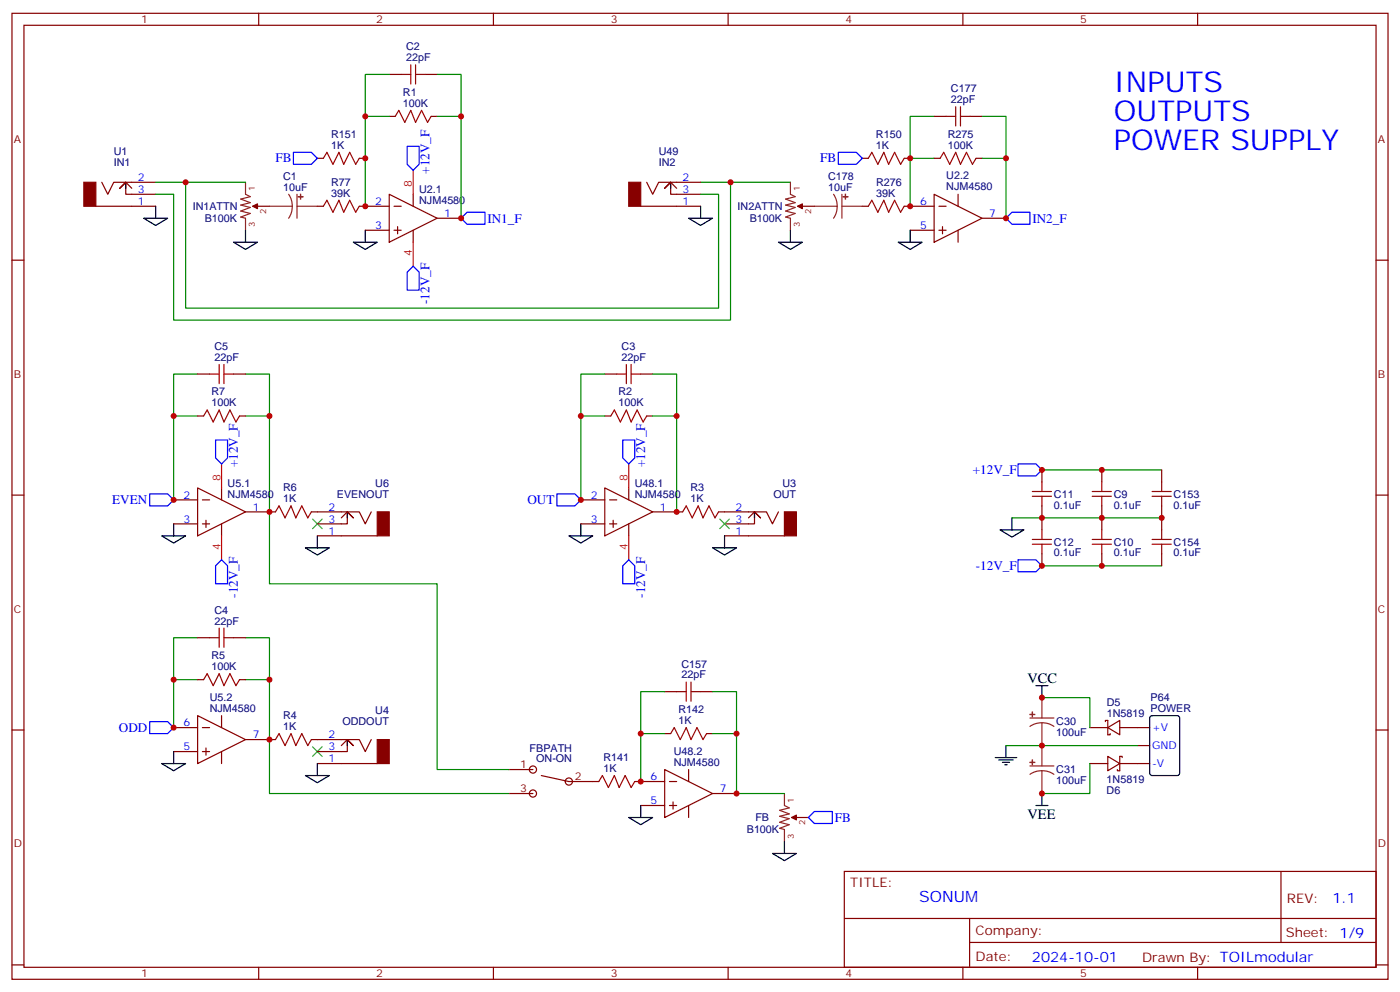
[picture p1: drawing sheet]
<svg xmlns="http://www.w3.org/2000/svg" width="412mm" height="292mm" viewBox="0 0 412 292" stroke-linecap="round" stroke-linejoin="round" font-family="sans-serif">
<g fill="none" stroke="#870000" stroke-width=".35">
<path d="M3.5 3.9h405.4v284.4h-405.4zM7.1 7.4h398.2v277.3h-398.2zM76.2 3.9v3.5M145.3 3.9v3.5M214.5 3.9v3.5M283.6 3.9v3.5M352.8 3.9v3.5M114.7 34.3h1.7M114.7 21.9h3.5M125.2 21.9h3.6M127 34.3h1.8M275.2 34.3h3.5"/>
<path d="M285.8 34.3h3.5M30 53.7l1.7 3.5 1.8-3.5h12.4M38.8 55.4l-1.8-1.7-1.7 1.7 1.7-1.7v3.5h8.9M93.5 46.6h1.7M105.8 46.6h1.8M114.7 57.2l14.1 7-14.1 7.1zM121.7 57.2v3.5M190.5 53.7l1.8 3.5 1.7-3.5h12.4M199.3 55.4l-1.7-1.7-1.8 1.7 1.8-1.7v3.5h8.8M254 46.6h1.8M266.3 46.6h1.8M275.2 57.2l14.1 7-14.1 7.1z"/>
<path d="M275.2 46.6h1.7M282.2 57.2v3.5M287.5 46.6h1.8M3.5 76.6h3.6M28.2 60.7h17.7M75.8 60.7h3.6M93.5 60.7h1.7M105.8 60.7h8.9M107.6 67.8h7.1M116.1 60.7h2.1M116.1 67.8h2.1M117.1 66.7v2.1"/>
<path d="M121.7 67.8v3.5M128.8 64.2h7M188.7 60.7h17.7M236.4 60.7h3.5M254 60.7h1.8M266.3 60.7h8.9M268.1 67.8h7.1M276.6 60.7h2.1M276.6 67.8h2.1M277.6 66.7v2.1M282.2 67.8v3.5M289.3 64.2h7"/>
<path d="M405.3 76.6h3.6M58.2 110.1h3.5M68.8 110.1h3.5M178.2 110.1h3.5M188.7 110.1h3.6M58.2 122.4h1.8M70.6 122.4h1.7M178.2 122.4h1.7M190.5 122.4h1.8M306.9 138.3v3.6M324.6 138.3v3.6M342.2 138.3v3.6"/>
<path d="M3.5 145.7h3.6M51.2 154.2h7M51.2 147.1h7M58.2 143.6l14.1 7.1-14.1 7zM59.6 154.2h2.1M59.6 147.1h2.1M60.7 153.1v2.2M65.3 143.6v3.5M65.3 154.2v3.5M72.3 150.7h8.8M91.7 150.7h14.1l1.8 3.5 1.8-3.5M93.5 157.7h17.6"/>
<path d="M100.5 152.4l1.8-1.7 1.8 1.7-1.8-1.7v3.5h-8.8M171.1 154.2h7.1M171.1 147.1h7.1M178.2 143.6l14.1 7.1-14.1 7zM179.6 154.2h2.1M179.6 147.1h2.1M180.6 153.1v2.2M185.2 143.6v3.5M185.2 154.2v3.5M192.3 150.7h8.8M211.7 150.7h14.1l1.7 3.5 1.8-3.5M213.4 157.7h17.7"/>
<path d="M220.5 152.4l1.7-1.7 1.8 1.7-1.8-1.7v3.5h-8.8M306.9 148.9v7.1M324.6 148.9v7.1M342.2 148.9v7.1M405.3 145.7h3.6M306.9 163v3.5M324.6 163v3.5M342.2 163v3.5M58.2 187.7h3.5M68.8 187.7h3.5M3.5 214.9h3.6M51.2 214.2h7"/>
<path d="M58.2 210.6l14.1 7.1-14.1 7.1zM58.2 200.1h1.8M59.6 214.2h2.1M65.3 210.6v3.6M70.6 200.1h1.7M72.3 217.7h8.8M91.7 217.7h14.1l1.8 3.5 1.8-3.5M100.5 219.5l1.8-1.8 1.8 1.8-1.8-1.8v3.5h-8.8M195.8 215.9h1.8M195.8 203.6h3.5M206.4 203.6h3.5M208.1 215.9h1.8"/>
<path d="M321 214.2h5.3M325.6 212.4v-.3h.7v4.2h.7v-.4M326.3 214.2l3.5-2.1v4.2zM329.8 214.2h8.9M335.1 219.5h3.6M405.3 214.9h3.6M51.2 221.2h7M59.6 221.2h2.1M60.7 220.2v2.1M65.3 221.2v3.6M93.5 224.8h17.6M149.9 233.6h7.1"/>
<path d="M149.9 226.5h7.1M159.5 228.3l8.1 1.7h8.8M187 230h8.8M188.7 237.1h7.1M195.8 226.5l14.1 7.1-14.1 7zM197.2 230h2.1M197.2 237.1h2.1M198.3 236v2.2M202.8 226.5v3.5M202.8 237.1v3.5M209.9 233.6h7.1M321 224.8h5.3"/>
<path d="M326.3 222.6l3.5 2.2-3.5 2.1zM329.8 224.8h8.9M330.6 223v-.4h-.8v4.3h-.7v-.4M234.6 240.6h3.5M248.7 256.5h156.6v28.2h-156.6zM377.3 256.5v20.9M248.7 270.4h156.5M285.6 277.4h119.6M285.6 270.4v14.1M3.5 284h3.6M76.2 284.7v3.6M145.3 284.7v3.6"/>
<path d="M214.5 284.7v3.6M283.6 284.7v3.6M352.8 284.7v3.6M405.3 284h3.6"/>
<circle cx="157" cy="226.5" r="1.06"/>
<circle cx="157" cy="233.6" r="1.06"/>
<circle cx="167.6" cy="230" r="1.06"/>
</g>
<g fill="#870000" stroke="#870000" stroke-width=".35">
<path d="M24.7 53.7h3.5v7h-3.5z"/>
<path d="M74.4 60.7l1.4-.7v1.4z"/>
<path d="M231.1 150.7h3.5v7h-3.5z"/>
<path d="M111.1 217.7h3.6v7.1h-3.6z"/>
<path d="M111.1 150.7h3.6v7h-3.6z"/>
<path d="M234.9 60.7l1.5-.7v1.4z"/>
<path d="M185.2 53.7h3.5v7h-3.5z"/>
<path d="M233.2 240.6l1.4-.7v1.4z"/>
</g>
<g fill="none" stroke="#000" stroke-width=".35">
<path d="M37 53.7v1.7M197.6 53.7v1.7M42.3 64.2h7.1l-3.5 2.2zM45.9 60.7v3.5M68.8 71.3h7l-3.5 2.1zM72.3 67.8v3.5M104.1 71.3h7l-3.5 2.1zM107.6 67.8v3.5M202.8 64.2h7.1l-3.5 2.2zM206.4 60.7v3.5M229.3 71.3h7.1l-3.6 2.1zM232.8 67.8v3.5"/>
<path d="M264.6 71.3h7l-3.5 2.1zM268.1 67.8v3.5M47.6 157.7h7.1l-3.5 2.1zM51.2 154.2v3.5M93.5 157.7v3.6M102.3 150.7v1.7M167.6 157.7h7l-3.5 2.1zM171.1 154.2v3.5M213.4 157.7v3.6M222.2 150.7v1.7M294.6 156h7l-3.5 2.1zM298.1 152.4v3.6"/>
<path d="M90 161.3h7l-3.5 2.1zM209.9 161.3h7.1l-3.6 2.1zM102.3 217.7v1.8M296.3 219.5v3.5M305.2 201.8h3.5M306.9 201.8v3.6M338.9 210.9l.5-.3h7.4l.6 .5 .1 16.5-.5 .6-7.6 .1-.7-.5v-16.5zM47.6 224.8h7.1l-3.5 2.1zM51.2 221.2v3.6M90 228.3h7l-3.5 2.1zM93.5 224.8v3.5M188.7 237.1v3.5"/>
<path d="M293.2 223h6.3M294.2 223.7h4.2M295.3 224.4h2.1M296 225.1h.7M305.2 237.1h3.5M306.9 233.6v3.5M185.2 240.6h7.1l-3.6 2.1zM227.5 251.2h7.1l-3.5 2.1zM231.1 247.7v3.5"/>
</g>
<g fill="none" stroke="#8c2424" stroke-width=".35">
<path d="M72.3 53.7v3.5l1.4 .7-2.8 .7 2.8 1.1-2.8 .7 2.8 .7-2.8 1 2.8 .7-2.8 1.1 1.4 .3v3.6M85 57.2l.8 1.7 .3 1.8M87.5 57.2v7M232.8 53.7v3.5l1.4 .7-2.8 .7 2.8 1.1-2.8 .7 2.8 .7-2.8 1 2.8 .7-2.8 1.1 1.4 .3v3.6M245.5 57.2l.9 1.7 .2 1.8M248 57.2v7M74.4 60.7h1.4M79.4 60.7h6.7M86.1 60.7l-.3 1.9-.8 1.6M87.5 60.7h6M234.9 60.7h1.5M239.9 60.7h6.7"/>
<path d="M246.6 60.7l-.2 1.9-.9 1.6M248 60.7h6M303.4 211.3h7M306.9 212.8l1.9 .2 1.6 .8M306.9 212.8l-1.8 .2-1.7 .8M306.9 205.4v5.9M306.9 212.8v12.7M231.1 233.6v3.5l1.4 .7-2.8 .7 2.8 1.1-2.8 .7 2.8 .7-2.8 1 2.8 .7-2.8 1.1 1.4 .4v3.5M303.4 225.5h7M306.9 226.9l1.9 .2 1.6 .8M306.9 226.9l-1.8 .2-1.7 .8M306.9 226.9v6.7"/>
<path d="M233.2 240.6h1.4"/>
</g>
<g fill="none" stroke="#008700" stroke-width=".35">
<path d="M114.7 34.3h-7.1v26.4M114.7 21.9h-7.1v12.4M128.8 34.3h7v29.9M128.8 21.9h7v12.4M275.2 34.3h-7.1v12.3M289.3 34.3h7v12.3M45.9 53.7h26.4M54.7 53.7v37h157v-33.5h-5.3M206.4 53.7h26.4M215.2 53.7v40.5h-164v-37h-5.3M275.2 46.6h-7.1v14.1M289.3 46.6h7v17.6"/>
<path d="M58.2 110.1h-7v37M72.3 110.1h7.1v61.7h49.4v54.7h21.1M178.2 110.1h-7.1v37M192.3 110.1h7v40.6M51.2 122.4h7M72.3 122.4h7.1M171.1 122.4h7.1M192.3 122.4h7M306.9 138.3h35.3M298.1 152.4h44.1M306.9 166.5h35.3M58.2 187.7h-7v26.5"/>
<path d="M72.3 187.7h7.1v45.9h70.5M51.2 200.1h7M72.3 200.1h7.1M188.7 215.9h7.1M195.8 203.6h-7.1v26.4M209.9 203.6h7.1v30h14.1M209.9 215.9h7.1M296.3 219.5h38.8M306.9 205.4h14.1v8.8M321 224.8v8.8h-14.1"/>
</g>
<g fill="#8c2424" stroke="#8c2424" stroke-width=".35">
<path d="M88.5 57.2v1.4z"/>
<path d="M87.8 57.9h1.5z"/>
<path d="M303.4 224.4h1.4z"/>
<path d="M304.1 223.7v1.4z"/>
<path d="M303.4 210.3h1.4z"/>
<path d="M304.1 209.6v1.4z"/>
<path d="M249 57.2l.1 1.4z"/>
<path d="M248.4 57.9h1.4z"/>
</g>
<g fill="none" stroke="#a10000" stroke-width=".35">
<path d="M121 19.1v5.6M122.4 19.1v5.6M116.4 34.3l1.1-1.8 1.7 3.5 1.8-3.5 1.4 3.5 1.8-3.5 1.7 3.5 1.1-1.7M118.2 21.9h2.8M122.4 21.9h2.8M278.7 34.3h2.8M281.5 31.4v5.7M282.9 31.4v5.7M282.9 34.3h2.9M95.2 46.6l1.1-1.8 1.8 3.6 1.7-3.6 1.4 3.6 1.8-3.6 1.8 3.6 1-1.8M255.8 46.6l1-1.8 1.8 3.6 1.7-3.6 1.5 3.6 1.7-3.6 1.8 3.6 1-1.8M276.9 46.6l1.1-1.8 1.8 3.6 1.7-3.6 1.4 3.6 1.8-3.6 1.8 3.6 1-1.8"/>
<path d="M95.2 60.7l1.1-1.8 1.8 3.6 1.7-3.6 1.4 3.6 1.8-3.6 1.8 3.6 1-1.8M255.8 60.7l1-1.8 1.8 3.6 1.7-3.6 1.5 3.6 1.7-3.6 1.8 3.6 1-1.8M61.7 110.1h2.9M64.6 107.3v5.6M66 110.1h2.8M66 107.3v5.6M181.7 110.1h2.8M184.5 107.3v5.6M185.9 107.3v5.6M185.9 110.1h2.8M60 122.4l1-1.7 1.8 3.5 1.8-3.5 1.4 3.5 1.7-3.5 1.8 3.5 1.1-1.8M179.9 122.4l1.1-1.7 1.7 3.5 1.8-3.5 1.4 3.5 1.8-3.5 1.7 3.5 1.1-1.8"/>
<path d="M81.1 150.7l1.1-1.8 1.8 3.5 1.7-3.5 1.4 3.5 1.8-3.5 1.8 3.5 1-1.7M201.1 150.7l1-1.8 1.8 3.5 1.8-3.5 1.4 3.5 1.7-3.5 1.8 3.5 1.1-1.7M304.1 158.8h5.6M304.1 144.7h5.6M304.1 146.1h5.6M306.9 141.9v2.8M306.9 146.1v2.8M306.9 156v2.8M321.7 158.8h5.7M321.7 144.7h5.7M321.7 146.1h5.7M324.6 141.9v2.8"/>
<path d="M324.6 146.1v2.8M324.6 156v2.8M339.4 158.8h5.6M339.4 144.7h5.6M339.4 146.1h5.6M342.2 141.9v2.8M342.2 146.1v2.8M342.2 156v2.8M304.1 160.2h5.6M306.9 160.2v2.8M321.7 160.2h5.7M324.6 160.2v2.8"/>
<path d="M339.4 160.2h5.6M342.2 160.2v2.8M61.7 187.7h2.9M64.6 184.9v5.6M66 184.9v5.6M66 187.7h2.8M60 200.1l1-1.8 1.8 3.5 1.8-3.5 1.4 3.5 1.7-3.5 1.8 3.5 1.1-1.7M81.1 217.7l1.1-1.8 1.8 3.6 1.7-3.6 1.4 3.6 1.8-3.6 1.8 3.6 1-1.8M197.6 215.9l1-1.7 1.8 3.5 1.7-3.5 1.5 3.5 1.7-3.5 1.8 3.5 1-1.8M199.3 203.6h2.8M202.1 200.8v5.6M203.6 200.8v5.6"/>
<path d="M203.6 203.6h2.8M176.4 230l1-1.7 1.8 3.5 1.8-3.5 1.4 3.5 1.7-3.5 1.8 3.5 1.1-1.8"/>
</g>
<path d="M121.7 50.1v7.1M121.7 71.3v7.1M65.3 136.6v7M185.2 136.6v7M65.3 157.7v7.1M185.2 157.7v7.1" fill="none" stroke="#f00" stroke-width=".35"/>
<g fill="none" stroke="#00f" stroke-width=".35">
<path d="M86.4 44.8h5.3l1.8 1.8-1.8 1.8h-5.3zM119.9 43.1h3.6v5.3l-1.8 1.7-1.8-1.7zM246.9 44.8h5.3l1.8 1.8-1.8 1.8h-5.3zM135.8 64.2l1.8-1.7h5.3v3.5h-5.3zM296.3 64.2l1.8-1.7h5.3v3.5h-5.3zM119.9 80.1l1.8-1.7 1.8 1.7v5.3h-3.6zM63.5 129.5h3.5v5.3l-1.7 1.8-1.8-1.8zM183.4 129.5h3.6v5.3l-1.8 1.8-1.8-1.8zM299.9 136.6h5.3l1.7 1.7-1.7 1.8h-5.3zM44.1 145.4h5.3l1.8 1.7-1.8 1.8h-5.3zM164 145.4h5.3l1.8 1.7-1.8 1.8h-5.3zM65.3 164.8l1.7 1.7v5.3h-3.5v-5.3z"/>
<path d="M185.2 164.8l1.8 1.7v5.3h-3.6v-5.3zM299.9 164.8h5.3l1.7 1.7-1.7 1.8h-5.3zM44.1 212.4h5.3l1.8 1.8-1.8 1.7h-5.3zM238.1 240.6l1.8-1.7h5.3v3.5h-5.3z"/>
</g>
<path d="M92.1 152.8l2.8 2.8M94.9 152.8l-2.8 2.8M212 152.8l2.8 2.8M214.8 152.8l-2.8 2.8M92.1 219.8l2.8 2.8M94.9 219.8l-2.8 2.8" fill="none" stroke="#3c3" stroke-width=".35"/>
<g fill="#c00">
<circle cx="107.6" cy="60.7" r=".88"/>
<circle cx="135.8" cy="64.2" r=".88"/>
<circle cx="199.3" cy="122.4" r=".88"/>
<circle cx="171.1" cy="122.4" r=".88"/>
<circle cx="79.4" cy="217.7" r=".88"/>
<circle cx="51.2" cy="214.2" r=".88"/>
<circle cx="51.2" cy="200.1" r=".88"/>
<circle cx="79.4" cy="200.1" r=".88"/>
<circle cx="51.2" cy="122.4" r=".88"/>
<circle cx="79.4" cy="122.4" r=".88"/>
<circle cx="79.4" cy="150.7" r=".88"/>
<circle cx="51.2" cy="147.1" r=".88"/>
<circle cx="306.9" cy="233.6" r=".88"/>
<circle cx="306.9" cy="205.4" r=".88"/>
<circle cx="306.9" cy="219.5" r=".88"/>
<circle cx="342.2" cy="152.4" r=".88"/>
<circle cx="306.9" cy="152.4" r=".88"/>
<circle cx="268.1" cy="46.6" r=".88"/>
<circle cx="296.3" cy="46.6" r=".88"/>
<circle cx="215.2" cy="53.7" r=".88"/>
<circle cx="54.7" cy="53.7" r=".88"/>
<circle cx="268.1" cy="60.7" r=".88"/>
<circle cx="296.3" cy="64.2" r=".88"/>
<circle cx="324.6" cy="138.3" r=".88"/>
<circle cx="324.6" cy="152.4" r=".88"/>
<circle cx="324.6" cy="166.5" r=".88"/>
<circle cx="217" cy="215.9" r=".88"/>
<circle cx="188.7" cy="215.9" r=".88"/>
<circle cx="199.3" cy="150.7" r=".88"/>
<circle cx="171.1" cy="147.1" r=".88"/>
<circle cx="217" cy="233.6" r=".88"/>
<circle cx="188.7" cy="230" r=".88"/>
<circle cx="306.9" cy="138.3" r=".88"/>
<circle cx="306.9" cy="166.5" r=".88"/>
<circle cx="107.6" cy="34.3" r=".88"/>
<circle cx="135.8" cy="34.3" r=".88"/>
<circle cx="107.6" cy="46.6" r=".88"/>
</g>
<g font-size="8.5" fill="#00f">
<text x="328.1" y="27.2">INPUTS</text>
<text x="328.1" y="35.7">OUTPUTS</text>
<text x="328.1" y="44.1">POWER SUPPLY</text>
</g>
<text font-size="4.6" fill="#00f" x="270.8" y="265.5">SONUM</text>
<g font-size="4.2">
<text x="302.7" y="201.1">VCC</text>
<text x="302.7" y="241">VEE</text>
</g>
<g font-size="4.2" fill="#00f">
<text x="392.5" y="265.8">1.1</text>
<text x="304" y="283.1">2024-10-01</text>
</g>
<g font-size="3.9" fill="#00f">
<text x="81.1" y="47.8">FB</text>
<text x="241.6" y="47.8">FB</text>
<text x="126.5" y="51.1" transform="rotate(-90 126.5 51.1)">+12V_F</text>
<text x="143.6" y="65.5">IN1_F</text>
<text x="304.1" y="65.5">IN2_F</text>
<text x="126.5" y="89.5" transform="rotate(-90 126.5 89.5)">-12V_F</text>
<text x="70.1" y="137.6" transform="rotate(-90 70.1 137.6)">+12V_F</text>
<text x="190" y="137.6" transform="rotate(-90 190 137.6)">+12V_F</text>
<text x="286.6" y="139.5">+12V_F</text>
<text x="33.1" y="148.4">EVEN</text>
<text x="155.4" y="148.4">OUT</text>
<text x="287.4" y="167.8">-12V_F</text>
<text x="70.1" y="175.9" transform="rotate(-90 70.1 175.9)">-12V_F</text>
<text x="190" y="175.9" transform="rotate(-90 190 175.9)">-12V_F</text>
<text x="35" y="215.4">ODD</text>
<text x="245.9" y="241.9">FB</text>
</g>
<g font-size="3.9" fill="#800">
<text x="250.5" y="261.1">TITLE:</text>
<text x="379.1" y="265.8">REV:</text>
<text x="287.4" y="275.3">Company:</text>
<text x="378.7" y="275.9">Sheet: 1/9</text>
<text x="287.4" y="283">Date:</text>
<text x="336.4" y="283.1">Drawn By: TOILmodular</text>
</g>
<g font-size="3.2" fill="#800">
<text x="41.6" y="6.9">1</text>
<text x="110.8" y="6.9">2</text>
<text x="179.9" y="6.9">3</text>
<text x="249.1" y="6.9">4</text>
<text x="318.2" y="6.9">5</text>
<text x="4.1" y="42">A</text>
<text x="405.9" y="42">A</text>
<text x="4.1" y="111.2">B</text>
<text x="405.9" y="111.2">B</text>
<text x="4.1" y="180.3">C</text>
<text x="405.9" y="180.3">C</text>
<text x="153.2" y="226.2">1</text>
<text x="153.2" y="233.2">3</text>
<text x="169.3" y="229.7">2</text>
<text x="4.1" y="249.4">D</text>
<text x="405.9" y="249.4">D</text>
<text x="41.6" y="287.7">1</text>
<text x="110.8" y="287.7">2</text>
<text x="179.9" y="287.7">3</text>
<text x="249.1" y="287.7">4</text>
<text x="318.2" y="287.7">5</text>
</g>
<g font-size="3.2" fill="#000080">
<text x="119.6" y="14.9">C2</text>
<text x="119.6" y="18">22pF</text>
<text x="118.7" y="28.2">R1</text>
<text x="280.1" y="27.2">C177</text>
<text x="118.7" y="31.4">100K</text>
<text x="280.1" y="30.4">22pF</text>
<text x="97.5" y="40.6">R151</text>
<text x="258" y="40.6">R150</text>
<text x="279.2" y="40.5">R275</text>
<text x="33.5" y="45.7">U1</text>
<text x="97.5" y="43.8">1K</text>
<text x="194" y="45.7">U49</text>
<text x="258" y="43.8">1K</text>
<text x="279.2" y="43.8">100K</text>
<text x="33.5" y="48.9">IN1</text>
<text x="83.4" y="53">C1</text>
<text x="194" y="48.9">IN2</text>
<text x="243.9" y="53">C178</text>
<text x="278.7" y="52.8">U2.2</text>
<text x="83.4" y="56.1">10uF</text>
<text x="97.5" y="57.9">39K</text>
<text x="97.5" y="54.6">R77</text>
<text x="123.5" y="56.9">U2.1</text>
<text x="243.9" y="56.1">10uF</text>
<text x="258" y="57.9">39K</text>
<text x="258" y="54.6">R276</text>
<text x="278.7" y="56">NJM4580</text>
<text x="56.8" y="61.8">IN1ATTN</text>
<text x="60.3" y="65.4">B100K</text>
<text x="123.5" y="60.1">NJM4580</text>
<text x="217.3" y="61.8">IN2ATTN</text>
<text x="220.8" y="65.4">B100K</text>
<text x="63.2" y="106.2">22pF</text>
<text x="63.2" y="103">C5</text>
<text x="183.1" y="106.2">22pF</text>
<text x="183.1" y="103">C3</text>
<text x="62.3" y="119.6">100K</text>
<text x="62.3" y="116.4">R7</text>
<text x="182.2" y="119.6">100K</text>
<text x="182.2" y="116.4">R2</text>
<text x="67" y="143.3">U5.1</text>
<text x="110.5" y="143.3">U6</text>
<text x="187" y="143.3">U48.1</text>
<text x="230.5" y="143.3">U3</text>
<text x="67" y="146.5">NJM4580</text>
<text x="83.4" y="147.8">1K</text>
<text x="83.4" y="144.6">R6</text>
<text x="99.3" y="146.5">EVENOUT</text>
<text x="187" y="146.5">NJM4580</text>
<text x="203.4" y="147.8">1K</text>
<text x="203.4" y="144.6">R3</text>
<text x="227.8" y="146.5">OUT</text>
<text x="310.4" y="149.7">0.1uF</text>
<text x="310.4" y="146.5">C11</text>
<text x="328.1" y="149.7">0.1uF</text>
<text x="328.1" y="146.5">C9</text>
<text x="345.7" y="149.7">0.1uF</text>
<text x="345.7" y="146.5">C153</text>
<text x="310.4" y="160.6">C12</text>
<text x="328.1" y="160.6">C10</text>
<text x="345.7" y="160.6">C154</text>
<text x="310.4" y="163.8">0.1uF</text>
<text x="328.1" y="163.8">0.1uF</text>
<text x="345.7" y="163.8">0.1uF</text>
<text x="63.2" y="183.8">22pF</text>
<text x="63.2" y="180.7">C4</text>
<text x="62.3" y="197.2">100K</text>
<text x="62.3" y="194">R5</text>
<text x="200.7" y="196.5">C157</text>
<text x="200.7" y="199.7">22pF</text>
<text x="61.8" y="209.4">NJM4580</text>
<text x="61.8" y="206.2">U5.2</text>
<text x="199.8" y="209.9">R142</text>
<text x="326" y="207.8">D5</text>
<text x="338.9" y="209.6">POWER</text>
<text x="338.9" y="206.4">P64</text>
<text x="83.4" y="214.9">1K</text>
<text x="83.4" y="211.6">R4</text>
<text x="100.8" y="213.5">ODDOUT</text>
<text x="110.5" y="210.3">U4</text>
<text x="199.8" y="213.1">1K</text>
<text x="311.1" y="213.5">C30</text>
<text x="326" y="211">1N5819</text>
<text x="156" y="221.2">FBPATH</text>
<text x="311.1" y="216.8">100uF</text>
<text x="157.9" y="224.4">ON-ON</text>
<text x="177.7" y="227.2">1K</text>
<text x="177.7" y="224">R141</text>
<text x="198.5" y="225.5">NJM4580</text>
<text x="198.5" y="222.3">U48.2</text>
<text x="311.1" y="227.7">C31</text>
<text x="311.1" y="230.9">100uF</text>
<text x="326" y="230.4">1N5819</text>
<text x="326" y="233.6">D6</text>
<text x="220" y="245.3">B100K</text>
<text x="222.5" y="241.8">FB</text>
</g>
<g font-size="3.2" fill="#00f">
<text x="40.6" y="53.3">2</text>
<text x="201.1" y="53.3">2</text>
<text x="40.6" y="56.8">3</text>
<text x="201.1" y="56.8">3</text>
<text x="40.6" y="60.4">1</text>
<text x="110.5" y="60.4">2</text>
<text x="130.9" y="63.9">1</text>
<text x="201.1" y="60.4">1</text>
<text x="271" y="60.4">6</text>
<text x="291.4" y="63.9">7</text>
<text x="110.5" y="67.4">3</text>
<text x="271" y="67.4">5</text>
<text x="54.1" y="146.8">2</text>
<text x="174" y="146.8">2</text>
<text x="54.1" y="153.8">3</text>
<text x="74.4" y="150.3">1</text>
<text x="96.8" y="150.3">2</text>
<text x="96.8" y="153.8">3</text>
<text x="174" y="153.8">3</text>
<text x="194.4" y="150.3">1</text>
<text x="216.7" y="150.3">2</text>
<text x="216.7" y="153.8">3</text>
<text x="96.8" y="157.4">1</text>
<text x="216.7" y="157.4">1</text>
<text x="54.1" y="213.8">6</text>
<text x="339.4" y="215.2">+V</text>
<text x="54.1" y="220.9">5</text>
<text x="74.4" y="217.3">7</text>
<text x="96.8" y="217.3">2</text>
<text x="96.8" y="220.9">3</text>
<text x="339.4" y="220.5">GND</text>
<text x="96.8" y="224.4">1</text>
<text x="339.4" y="225.8">-V</text>
<text x="191.7" y="229.7">6</text>
<text x="212" y="233.2">7</text>
<text x="191.7" y="236.7">5</text>
</g>
<g font-size="3.2" fill="#f00">
<text x="121.4" y="55.1" transform="rotate(-90 121.4 55.1)">8</text>
<text x="121.4" y="75.4" transform="rotate(-90 121.4 75.4)">4</text>
<text x="64.9" y="141.5" transform="rotate(-90 64.9 141.5)">8</text>
<text x="184.9" y="141.5" transform="rotate(-90 184.9 141.5)">8</text>
<text x="64.9" y="161.9" transform="rotate(-90 64.9 161.9)">4</text>
<text x="184.9" y="161.9" transform="rotate(-90 184.9 161.9)">4</text>
</g>
<g font-size="2.5" fill="#800">
<text x="75.1" y="56.4" transform="rotate(-90 75.1 56.4)">1</text>
<text x="235.6" y="56.4" transform="rotate(-90 235.6 56.4)">1</text>
<text x="78.4" y="62.9" transform="rotate(-90 78.4 62.9)">2</text>
<text x="238.9" y="62.9" transform="rotate(-90 238.9 62.9)">2</text>
<text x="75.1" y="66.9" transform="rotate(-90 75.1 66.9)">3</text>
<text x="235.6" y="66.9" transform="rotate(-90 235.6 66.9)">3</text>
<text x="233.8" y="236.3" transform="rotate(-90 233.8 236.3)">1</text>
<text x="237.2" y="242.8" transform="rotate(-90 237.2 242.8)">2</text>
<text x="233.8" y="246.9" transform="rotate(-90 233.8 246.9)">3</text>
</g>
</svg>
